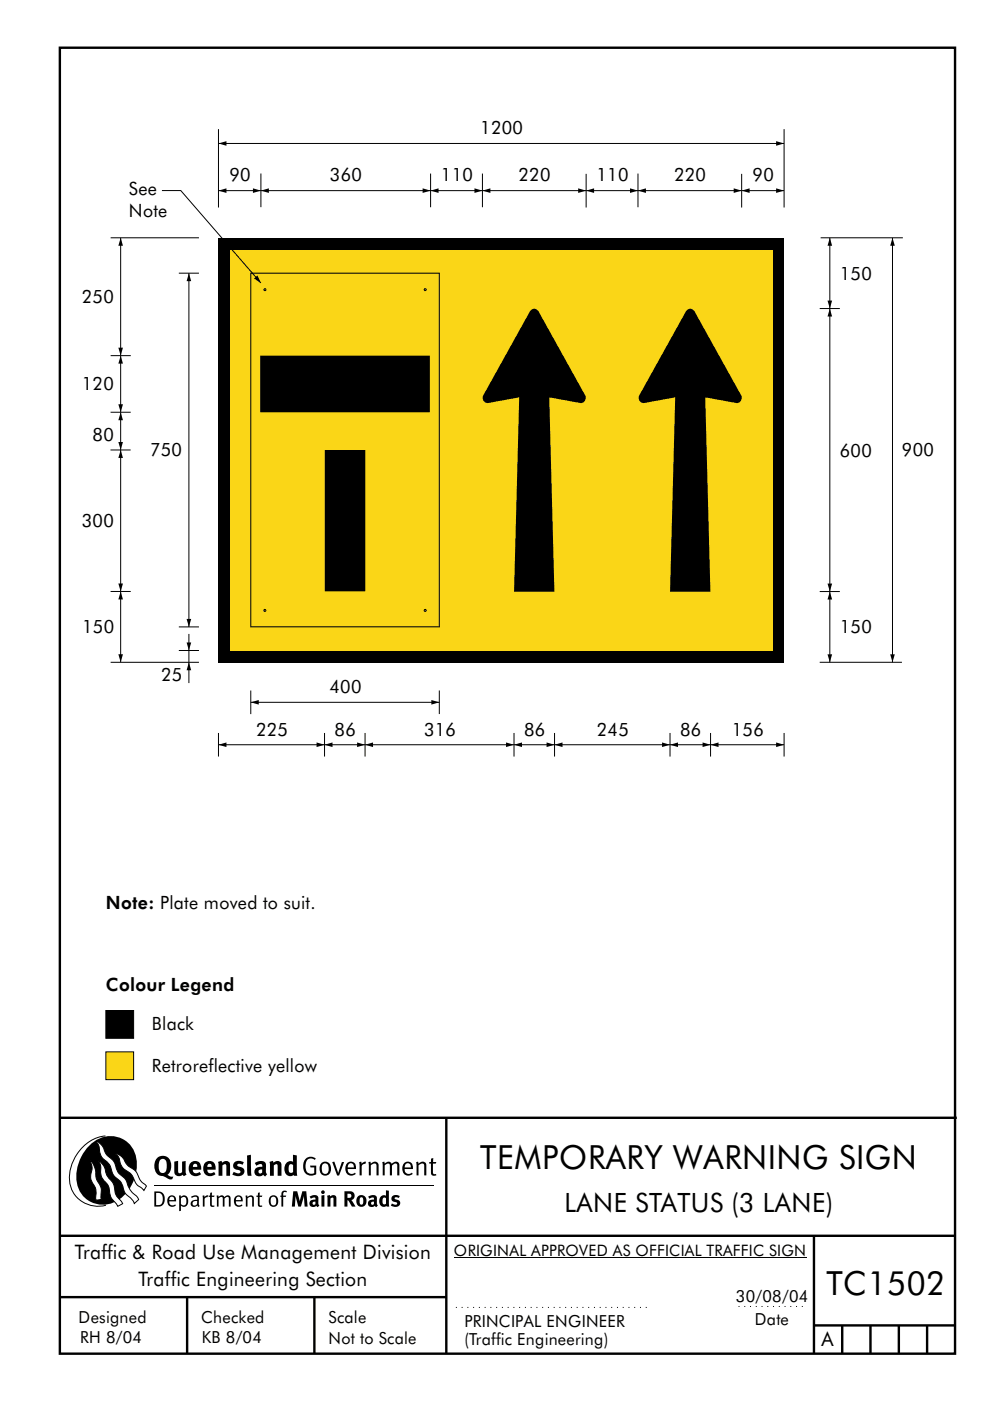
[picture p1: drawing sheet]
<svg xmlns="http://www.w3.org/2000/svg" width="210mm" height="297mm" viewBox="0 0 210 297" stroke-linecap="round" stroke-linejoin="round" font-family="sans-serif">
<g fill="none" stroke="#000" stroke-width=".51">
<path d="M12.7 10.1h189.9v276.9h-189.9zM12.7 237h190.3M94.7 236.9v50.1M12.7 262h190M12.7 275h82M39.7 275v12M66.7 275v12M172.7 262v25M172.7 281h30M178.7 281v6M184.7 281v6M190.7 281v6"/>
<path d="M196.7 281v6"/>
</g>
<path d="M156.7 277h14" fill="none" stroke="#000" stroke-width=".21" stroke-dasharray=".2 1" stroke-linecap="butt"/>
<path d="M22.5 223h5.9v5.9h-5.9z" fill-rule="evenodd" fill="#fad617" stroke="#000" stroke-width=".21"/>
<path d="M22.5 214.2h5.9v5.9h-5.9z" fill-rule="evenodd" fill="#000" stroke="#000" stroke-width=".21"/>
<path d="M96.7 277.2h41.3" fill="none" stroke="#000" stroke-width=".21" stroke-dasharray=".2 1" stroke-linecap="butt"/>
<path d="M22.4 240.8a9 9 0 0 0-7.4 10.9 6.2 6.2 0 0 0 7.5 3.8M32.7 251.4h59.4M96.3 266.7h74.7" fill="none" stroke="#000" stroke-width=".21"/>
<g fill="#000">
<path d="M19.1 242.7a5.7 5.7 0 0 1 6.5-1.4 5.7 5.7 0 0 1 3.4 5.7 8.6 8.6 0 0 1-6.2 8.3 5.7 5.7 0 0 1-6.5-7 9.9 9.9 0 0 1 2.8-5.6z" fill-rule="evenodd"/>
<path d="M37 246.3l.8-.2v2a.46 .46 0 0 0 .2 .6 .46 .46 0 0 0 .6-.2v-2.2l.8-.2v2.4l.2 .5-.6 .4-.2-.3a1.03 1.03 0 0 1-1.2 .2 1.03 1.03 0 0 1-.6-1z" fill-rule="evenodd"/>
<path d="M40.4 246.6a1.64 1.64 0 0 0 0 2.3 1.64 1.64 0 0 0 2.3 .1l-.4-.5a.78 .78 0 0 1-.9 .3 .78 .78 0 0 1-.5-.8h1.8a1.37 1.37 0 0 0-.6-1.6 1.37 1.37 0 0 0-1.7 .2zM41.1 246.9a.48 .48 0 0 1 .6-.1 .48 .48 0 0 1 .2 .6h-1z" fill-rule="evenodd"/>
<path d="M43.5 246.6a1.65 1.65 0 0 0-.2 2 1.65 1.65 0 0 0 1.9 .7l.5-.3-.3-.5a.78 .78 0 0 1-.9 .3 .78 .78 0 0 1-.5-.8h1.8a1.37 1.37 0 0 0-.6-1.6 1.37 1.37 0 0 0-1.7 .2zM44.1 246.9a.48 .48 0 0 1 .6-.1 .48 .48 0 0 1 .2 .6h-.9z" fill-rule="evenodd"/>
<path d="M46.3 246.3l.7-.2 .1 .4a.95 .95 0 0 1 1-.3 .95 .95 0 0 1 .7 .8v2.3h-.8v-2.3l-.3-.2-.5 .3v2.2h-.8z" fill-rule="evenodd"/>
<path d="M49.7 246.5a1.73 1.73 0 0 1 2-.1l-.2 .6-.6-.2a.42 .42 0 0 0-.6 .2l.2 .3a1.23 1.23 0 0 1 1.4 1 1.47 1.47 0 0 1-2.3 .9l-.3-.2 .3-.6 .7 .4a.47 .47 0 0 0 .7-.4 .87 .87 0 0 0-1-.5l-.4-.2-.1-.4z" fill-rule="evenodd"/>
<path d="M52.4 245l.8-.2 .2 4.5h-.8l-.1-.2z" fill-rule="evenodd"/>
<path d="M54.1 246.6l.3 .6 .3-.2a.62 .62 0 0 1 .9 0l.1 .4a1.21 1.21 0 0 0-1.4 .3 1.21 1.21 0 0 0-.1 1.3 1.19 1.19 0 0 0 1.6 .1l.5 .3 .4-.4-.3-.4v-1.4a.96 .96 0 0 0-1.3-1zM55 248l.6-.1v.7a.43 .43 0 0 1-.6 .1 .43 .43 0 0 1 0-.7z" fill-rule="evenodd"/>
<path d="M57.2 246.3l.7-.2 .1 .4a.95 .95 0 0 1 1-.3 .95 .95 0 0 1 .7 .8v2.3h-.8v-2.3l-.2-.2-.6 .3v2.2h-.8z" fill-rule="evenodd"/>
<path d="M62.2 244.8v1.5a1.29 1.29 0 0 0-1.4 .2 1.29 1.29 0 0 0-.5 1.3 1.24 1.24 0 0 0 .6 1.4 1.24 1.24 0 0 0 1.4-.1l.1 .2h.7l-.1-4.3zM61.5 246.9l.4-.1 .3 .2v1.5l-.3 .1a.48 .48 0 0 1-.6-.4 1.52 1.52 0 0 1 .2-1.3z" fill-rule="evenodd"/>
<path d="M64.9 245.6a1.61 1.61 0 0 1 2.1 0l-.2 .3a1.17 1.17 0 0 0-1.4-.2 1.17 1.17 0 0 0-.6 1.3 1.42 1.42 0 0 0 1.2 1.9l.7-.2v-1.2h-.8l-.1-.4h1.3v1.9a1.82 1.82 0 0 1-2.2-.1 1.82 1.82 0 0 1-.6-2.1l.2-.7z" fill-rule="evenodd"/>
<path d="M68.2 246.5a1.77 1.77 0 0 0 .4 2.7 1.39 1.39 0 0 0 1.4-.5 1.39 1.39 0 0 0 .2-1.5 1.19 1.19 0 0 0-2-.7zM68.5 246.8a.83 .83 0 0 1 1 .1 .83 .83 0 0 1 .2 1 .75 .75 0 0 1-.6 1 .75 .75 0 0 1-.8-.8v-.9z" fill-rule="evenodd"/>
<path d="M70.5 246.4l.4-.1 .8 2.4 .8-2.3h.5l-1.1 2.8h-.4z" fill-rule="evenodd"/>
<path d="M73.6 246.7a1.74 1.74 0 0 0 .5 2.5h.9l.5-.3-.2-.3a.89 .89 0 0 1-1.1 .2 .89 .89 0 0 1-.4-.9h1.7a1.15 1.15 0 0 0-.4-1.4 1.15 1.15 0 0 0-1.5 .2zM74 246.9a.67 .67 0 0 1 .8-.2 .67 .67 0 0 1 .3 .8h-1.3z" fill-rule="evenodd"/>
<path d="M76.2 246.4l.4-.1 .1 .4 .5-.4h.5l-.2 .5a.61 .61 0 0 0-.8 .6v1.8h-.4z" fill-rule="evenodd"/>
<path d="M78.1 246.4l.5-.1 .1 .4a.89 .89 0 0 1 .9-.4 .89 .89 0 0 1 .7 .7v2.2h-.4v-2.2l-.1-.2-.3-.1-.8 .4v2.1h-.4z" fill-rule="evenodd"/>
<path d="M81.1 246.4l.4-.1 .1 .4a.83 .83 0 0 1 .8-.4 .83 .83 0 0 1 .7 .5 .86 .86 0 0 1 .9-.5 .86 .86 0 0 1 .7 .7v2.2h-.4l-.1-2.3a.5 .5 0 0 0-.8 0l-.2 .2v2.1h-.5v-2.2l-.4-.3-.7 .4v2.1h-.4z" fill-rule="evenodd"/>
<path d="M85.7 246.7a1.74 1.74 0 0 0 .5 2.5h.9l.5-.3-.2-.3a.89 .89 0 0 1-1.1 .2 .89 .89 0 0 1-.4-.9h1.7a1.15 1.15 0 0 0-.5-1.4 1.15 1.15 0 0 0-1.4 .2zM86 246.9a.67 .67 0 0 1 .9-.2 .67 .67 0 0 1 .3 .8h-1.3z" fill-rule="evenodd"/>
<path d="M88.3 246.4l.4-.1 .1 .4a.89 .89 0 0 1 .9-.4 .89 .89 0 0 1 .8 .7v2.2h-.5v-2.2l-.1-.2-.3-.1-.8 .4v2.1h-.4z" fill-rule="evenodd"/>
<path d="M91.5 245.6l.4-.1v.9h.7l-.2 .3h-.5v2.1l.1 .1h.5l.1 .3a.71 .71 0 0 1-1.2-.6v-1.9h-.3v-.3h.3z" fill-rule="evenodd"/>
</g>
<path d="M24.5 244.5a3.1 3.1 0 0 1 2.3 2.2l.7 .7a3.2 3.2 0 0 1 2 2.4l.4 .6 1.2 1.1-.6 .9-.2-.3a3.5 3.5 0 0 1-1.9-2.1 3.8 3.8 0 0 0-2.1-2.1 3.5 3.5 0 0 1-1-2.3zM20.4 241.9a3.4 3.4 0 0 1 1.9 2.5l.7 .8a3.3 3.3 0 0 1 1.7 2.6 4.4 4.4 0 0 0 1.7 2l.3 .3a6.1 6.1 0 0 0 2.5 3.7l.2 .5-.9 .9a6.1 6.1 0 0 0-1.9-2.2l-.4-.8a3.6 3.6 0 0 0-1.9-2.8l-.6-1a3.6 3.6 0 0 0-1.9-2.8 3.7 3.7 0 0 1-.8-2.4zM21 246.1a3.4 3.4 0 0 1 1.5 2.8l.6 .9a3.8 3.8 0 0 1 1.4 3.1l.3 .7 1.2 1.6-1 .6-.5-.8a3.2 3.2 0 0 1-1.3-2.8 4.3 4.3 0 0 0-1.4-2.2 4.7 4.7 0 0 1-.5-2.9zM19.2 246.1a5.1 5.1 0 0 1 1.2 3.7l.3 .7a3.1 3.1 0 0 1 .7 3l.1 .8-1.1 .2-.1-.8a3.5 3.5 0 0 0-.9-3.2 3.6 3.6 0 0 1 .1-2.6z" fill-rule="evenodd" fill="#fff" stroke="#000" stroke-width=".21"/>
<g fill="#000">
<path d="M46.4 50.4h120v90h-120z"/>
<path d="M46.4 30.4l1.6-.5v1l-1.6-.5 1.6-.5z" fill-rule="evenodd"/>
<path d="M46.4 40.4l1.6-.5v1l-1.6-.5 1.6-.5z" fill-rule="evenodd"/>
<path d="M53.7 39.9l1.7 .5-1.7 .5v-1l1.7 .5z" fill-rule="evenodd"/>
<path d="M55.4 40.4l1.6-.5v1l-1.6-.5 1.6-.5z" fill-rule="evenodd"/>
<path d="M89.7 39.9l1.7 .5-1.7 .5v-1l1.7 .5z" fill-rule="evenodd"/>
<path d="M91.4 40.4l1.6-.5v1l-1.6-.5 1.6-.5z" fill-rule="evenodd"/>
<path d="M100.7 39.9l1.7 .5-1.7 .5v-1l1.7 .5z" fill-rule="evenodd"/>
<path d="M102.4 40.4l1.6-.5v1l-1.6-.5 1.6-.5z" fill-rule="evenodd"/>
<path d="M122.7 39.9l1.7 .5-1.7 .5v-1l1.7 .5z" fill-rule="evenodd"/>
<path d="M164.7 29.9l1.7 .5-1.7 .5v-1l1.7 .5z" fill-rule="evenodd"/>
<path d="M33.1 252.9v2.6a1.12 1.12 0 0 0 1.2-.3 1.12 1.12 0 0 0 .2-1.2l-.1-.5-.3-.4zM32.7 252.6h1.1a1.67 1.67 0 0 1 1.2 1.7 1.67 1.67 0 0 1-1.3 1.5h-1zM36.1 253.9l-.2 .5h1.1a.55 .55 0 0 0-.3-.6 .55 .55 0 0 0-.6 .1zM35.8 253.8a.95 .95 0 0 1 1.2-.2 .95 .95 0 0 1 .4 1.1h-1.5a.72 .72 0 0 0 .4 .8 .72 .72 0 0 0 .9-.2l.1 .3a1.15 1.15 0 0 1-1.5 0 1.15 1.15 0 0 1-.2-1.5zM38.4 254.1v1.2a.7 .7 0 0 0 .9 .1 .7 .7 0 0 0 .2-.9 .61 .61 0 0 0-.4-.7 .61 .61 0 0 0-.7 .3zM38 253.5l.3-.1 .1 .4a.95 .95 0 0 1 1.2-.2 .95 .95 0 0 1 .3 1.2 .92 .92 0 0 1-.5 1 .92 .92 0 0 1-1-.2v1.1l-.4 .1zM40.9 254.8a.5 .5 0 0 0 .2 .8 .5 .5 0 0 0 .7-.4v-.6zM40.5 253.7a1 1 0 0 1 1.7 .3v1.4l.2 .2-.2 .3-.3-.3a.78 .78 0 0 1-1.4-.1 .78 .78 0 0 1 .8-1.1h.5a.58 .58 0 0 0-.3-.7 .58 .58 0 0 0-.7 .3zM43 253.5l.3-.1 .1 .4 .3-.3 .5-.1-.2 .4a.52 .52 0 0 0-.6 .6v1.4h-.4zM44.6 252.9l.4-.1-.1 .7h.6l-.1 .3h-.5v1.5a.35 .35 0 0 0 .6 .3v.2a.57 .57 0 0 1-.6 .1 .57 .57 0 0 1-.3-.5v-1.6h-.3v-.3h.3zM45.9 253.5l.4-.1 .1 .4 .2-.2a.64 .64 0 0 1 1 .2 .7 .7 0 0 1 .8-.4 .7 .7 0 0 1 .5 .7v1.7h-.3v-1.7l-.3-.3-.7 .3v1.7h-.3v-1.6a.38 .38 0 0 0-.3-.5 .38 .38 0 0 0-.5 .2l-.1 .2v1.7h-.4zM50.2 253.9l-.2 .5h1.1a.55 .55 0 0 0-.2-.6 .55 .55 0 0 0-.7 .1zM49.9 253.8a.95 .95 0 0 1 1.2-.2 .95 .95 0 0 1 .4 1.1h-1.5a.72 .72 0 0 0 .4 .8 .72 .72 0 0 0 .9-.2l.1 .3a1.15 1.15 0 0 1-1.5 0 1.15 1.15 0 0 1-.2-1.5zM52.1 253.5l.3-.1 .1 .4a.72 .72 0 0 1 .8-.4 .72 .72 0 0 1 .6 .7v1.7h-.4v-1.6a.45 .45 0 0 0-.3-.5 .45 .45 0 0 0-.5 .3l-.2 .1v1.7h-.3zM54.7 252.9l.4-.1v.7h.6l-.1 .3h-.5v1.5a.35 .35 0 0 0 .5 .3v.2a.57 .57 0 0 1-.6 .1 .57 .57 0 0 1-.3-.5v-1.6h-.3v-.3h.3zM57.6 253.9l-.2 .7a.65 .65 0 0 0 .3 .8 .65 .65 0 0 0 .8-.2l.1-.1a.93 .93 0 0 0-.7-1.4zM57.3 253.7a1.12 1.12 0 0 1 1.4 .1 1.12 1.12 0 0 1 .3 1.4 1.01 1.01 0 0 1-1.3 .6 1.01 1.01 0 0 1-.7-1.2zM59.9 252.6l.5-.2 .5 .2-.1 .2-.4-.1-.3 .2v.6h.6l-.1 .3h-.5v2h-.4v-2h-.2v-.3h.2zM62.2 252.6l-.3 3.2h.7l.1-2.3 .6 2.3h.6l.6-2.3 .1 2.3h.7l-.3-3.2h-.9l-.5 2.1-.5-2.1zM65.7 253.7l.3 .5a.51 .51 0 0 1 .5-.4 .51 .51 0 0 1 .4 .4v.1a.88 .88 0 0 0-1.1 .4 .88 .88 0 0 0 .2 1.1 .9 .9 0 0 0 1.1-.2l.3 .3 .4-.3-.2-.3v-1.1a.87 .87 0 0 0-.5-.8 .87 .87 0 0 0-1 .1zM66.4 254.8h.5v.5l-.1 .1h-.3l-.2-.1zM68.2 253.5v2.3h.6v-2.4zM68.1 252.8a.4 .4 0 0 0 .8 0 .4 .4 0 0 0-.8 0zM69.4 253.5l.1 2.3h.6v-1.7a.33 .33 0 0 1 .4-.2 .33 .33 0 0 1 .3 .4v1.5h.6v-1.7a.75 .75 0 0 0-.6-.7 .75 .75 0 0 0-.8 .3v-.3zM73.1 252.6v3.2h.6v-1.3l.3 .2 .7 1.1h.7l-.9-1.4a.94 .94 0 0 0 .7-1 .94 .94 0 0 0-.9-.8zM73.7 253.1a.51 .51 0 0 1 .8 .1 .51 .51 0 0 1-.2 .7l-.6 .1zM75.9 253.7a1.19 1.19 0 0 0-.1 1.7 1.19 1.19 0 0 0 1.8 0 1.19 1.19 0 0 0-.1-1.6 1.19 1.19 0 0 0-1.6-.1zM76.5 253.9l.2-.1a.99 .99 0 0 1 0 1.6 1.06 1.06 0 0 1-.2-1.5zM78.1 253.7l.3 .5a.51 .51 0 0 1 .5-.4 .51 .51 0 0 1 .5 .4v.1a.88 .88 0 0 0-1.2 .4 .88 .88 0 0 0 .2 1.1 .9 .9 0 0 0 1.1-.2l.3 .3 .4-.3-.2-.3v-1.1a.87 .87 0 0 0-.5-.8 .87 .87 0 0 0-1 .1zM78.9 254.8h.4v.5l-.1 .1h-.3l-.1-.1zM81.9 252.4v1.1a1.2 1.2 0 0 0-1.4 .6 1.2 1.2 0 0 0 .2 1.4l.5 .4 .8-.2v.1h.6l-.1-3.3zM81.4 253.9l.5 .2-.1 1.2a.46 .46 0 0 1-.5-.1 .46 .46 0 0 1-.1-.5zM83.3 253.6a.79 .79 0 0 0-.1 .9 .79 .79 0 0 0 .9 .4 .33 .33 0 0 1 0 .5 .33 .33 0 0 1-.5 0l-.4-.2-.3 .4a1.15 1.15 0 0 0 1.2 .3 1.15 1.15 0 0 0 .8-1 1.49 1.49 0 0 0-1.2-.8 .4 .4 0 0 1 .3-.3 .4 .4 0 0 1 .4 .1l.2 .1 .2-.4a1.47 1.47 0 0 0-1.5 0z" fill-rule="evenodd"/>
<path d="M33.4 245.5a2.51 2.51 0 0 0 .4 3.7l.8 .1a2.78 2.78 0 0 0 2 .7l.2-.5h-.6l-.7-.4a2.56 2.56 0 0 0 0-3.8 1.83 1.83 0 0 0-2.1 .2zM34 245.9a.87 .87 0 0 1 1 0 .87 .87 0 0 1 .4 .9v.4a1.17 1.17 0 0 1-.9 1.5l-.3-.1a2.38 2.38 0 0 1-.2-2.7z" fill-rule="evenodd"/>
</g>
<path d="M46.4 30.4h120M55.4 36.8v7.1M91.4 36.8v7.1M102.4 36.8v7.1M124.4 36.9v7.1M46.4 40.4h78" fill="none" stroke="#000" stroke-width=".21"/>
<path d="M48.9 52.9h115v85h-115z" fill="#fad617"/>
<g fill="#000">
<path d="M124.4 40.4l1.6-.5v1l-1.6-.5 1.6-.5z" fill-rule="evenodd"/>
<path d="M133.7 39.9l1.7 .5-1.7 .5v-1l1.7 .5z" fill-rule="evenodd"/>
<path d="M135.4 40.4l1.6-.5v1l-1.6-.5 1.6-.5z" fill-rule="evenodd"/>
<path d="M155.7 39.9l1.7 .5-1.7 .5v-1l1.7 .5z" fill-rule="evenodd"/>
<path d="M157.4 40.4l1.6-.5v1l-1.6-.5 1.6-.5z" fill-rule="evenodd"/>
<path d="M164.7 39.9l1.7 .5-1.7 .5v-1l1.7 .5z" fill-rule="evenodd"/>
<path d="M25.6 50.4l.5 1.7h-1l.5-1.7 .5 1.7z" fill-rule="evenodd"/>
<path d="M40.1 57.9l.5 1.7h-1l.5-1.7 .5 1.7z" fill-rule="evenodd"/>
<path d="M53.9 59l.7-.6 .8 1.6-.8-1.6 .8 1.6z" fill-rule="evenodd"/>
<path d="M176.1 50.4l.4 1.7h-.9l.5-1.7 .4 1.7z" fill-rule="evenodd"/>
<path d="M189.4 50.4l.4 1.7h-.9l.5-1.7 .4 1.7z" fill-rule="evenodd"/>
<path d="M25.6 75.4l.5 1.7h-1l.5-1.7 .5 1.7z" fill-rule="evenodd"/>
<path d="M25.1 73.7h1l-.5 1.7 .5-1.7-.5 1.7z" fill-rule="evenodd"/>
<path d="M176.1 65.4l.4 1.7h-.9l.5-1.7 .4 1.7z" fill-rule="evenodd"/>
<path d="M175.6 63.7h.9l-.4 1.7 .4-1.7-.4 1.7z" fill-rule="evenodd"/>
<path d="M25.6 95.4l.5 1.7h-1l.5-1.7 .5 1.7z" fill-rule="evenodd"/>
<path d="M25.1 85.7h1l-.5 1.7 .5-1.7-.5 1.7z" fill-rule="evenodd"/>
<path d="M25.6 87.4l.5 1.7h-1l.5-1.7 .5 1.7z" fill-rule="evenodd"/>
<path d="M25.1 93.7h1l-.5 1.7 .5-1.7-.5 1.7z" fill-rule="evenodd"/>
<path d="M25.6 125.4l.5 1.7h-1l.5-1.7 .5 1.7z" fill-rule="evenodd"/>
<path d="M25.1 138.7h1l-.5 1.7 .5-1.7-.5 1.7z" fill-rule="evenodd"/>
<path d="M25.1 123.7h1l-.5 1.7 .5-1.7-.5 1.7z" fill-rule="evenodd"/>
<path d="M39.6 131.2h1l-.5 1.7 .5-1.7-.5 1.7z" fill-rule="evenodd"/>
<path d="M39.6 136.2h1l-.5 1.7 .5-1.7-.5 1.7z" fill-rule="evenodd"/>
<path d="M68.9 95.4v30h8.6v-30zM55.2 75.4v12h36v-12z" fill-rule="evenodd"/>
<path d="M112.5 65.9a1.03 1.03 0 0 1 1-.4 1.03 1.03 0 0 1 .8 .7l9.8 17.6a1.11 1.11 0 0 1-1 1.6l-6.6-1.2 1.1 41.3h-8.5l1.1-41.3-6.6 1.2a1.11 1.11 0 0 1-1-1.6z" fill-rule="evenodd"/>
<path d="M145.6 65.9a1.03 1.03 0 0 1 1-.4 1.03 1.03 0 0 1 .8 .7l9.8 17.6a1.11 1.11 0 0 1-1 1.6l-6.6-1.2 1.1 41.3h-8.5l1.1-41.3-6.6 1.2a1.11 1.11 0 0 1-1-1.6z" fill-rule="evenodd"/>
<path d="M175.6 123.7h.9l-.4 1.7 .4-1.7-.4 1.7z" fill-rule="evenodd"/>
<path d="M176.1 125.4l.4 1.7h-.9l.5-1.7 .4 1.7z" fill-rule="evenodd"/>
<path d="M175.6 138.7h.9l-.4 1.7 .4-1.7-.4 1.7z" fill-rule="evenodd"/>
<path d="M188.9 138.7h.9l-.4 1.7 .4-1.7-.4 1.7z" fill-rule="evenodd"/>
<path d="M40.1 140.4l.5 1.7h-1z" fill-rule="evenodd"/>
<path d="M46.4 157.9l1.6-.5v1l-1.6-.5 1.6-.5z" fill-rule="evenodd"/>
<path d="M53.2 148.9l1.7-.5v1l-1.7-.5 1.7-.5z" fill-rule="evenodd"/>
<path d="M67.2 157.4l1.7 .5-1.7 .5v-1l1.7 .5z" fill-rule="evenodd"/>
<path d="M68.9 157.9l1.6-.5v1l-1.6-.5 1.6-.5z" fill-rule="evenodd"/>
<path d="M75.8 157.4l1.7 .5-1.7 .5v-1l1.7 .5z" fill-rule="evenodd"/>
<path d="M77.5 157.9l1.6-.5v1l-1.6-.5 1.6-.5z" fill-rule="evenodd"/>
<path d="M91.5 148.4l1.7 .5-1.7 .5v-1l1.7 .5z" fill-rule="evenodd"/>
<path d="M107.4 157.4l1.7 .5-1.7 .5v-1l1.7 .5z" fill-rule="evenodd"/>
<path d="M109.1 157.9l1.6-.5v1l-1.6-.5 1.6-.5z" fill-rule="evenodd"/>
<path d="M116 157.4l1.7 .5-1.7 .5v-1l1.7 .5z" fill-rule="evenodd"/>
<path d="M117.7 157.9l1.6-.5v1l-1.6-.5 1.6-.5z" fill-rule="evenodd"/>
<path d="M140.5 157.4l1.7 .5-1.7 .5v-1l1.7 .5z" fill-rule="evenodd"/>
<path d="M142.2 157.9l1.6-.5v1l-1.6-.5 1.6-.5z" fill-rule="evenodd"/>
<path d="M149.1 157.4l1.7 .5-1.7 .5v-1l1.7 .5z" fill-rule="evenodd"/>
<path d="M150.8 157.9l1.6-.5v1l-1.6-.5 1.6-.5z" fill-rule="evenodd"/>
<path d="M164.7 157.4l1.7 .5-1.7 .5v-1l1.7 .5z" fill-rule="evenodd"/>
</g>
<g fill="none" stroke="#000" stroke-width=".21">
<path d="M46.4 27.4v16.6M135.4 36.8v7.1M157.4 36.9v7.1M166.4 27.4v16.6M23.5 50.4h18.7M25.6 50.4v90M34.4 40.4h4l17 19.6M37.9 57.9h4.3M40.1 57.9v75M53.2 57.9h40v75h-40zM124.4 40.4h42M174.1 50.4h17.5"/>
<path d="M176.1 50.4v90M189.4 50.4v90M23.5 75.4h4.2M173.9 65.4h4.3M23.4 95.4h4.3M23.5 87.4h4.2M23.5 125.4h4.2M37.9 132.9h4.3M37.9 137.9h4.3M40.1 134.4v10.4M173.9 125.4h4.3M23.5 140.4h18.7"/>
<path d="M46.4 155.4v5M46.4 157.9h120M53.2 148.9h40M53.2 146.4v5M68.9 155.4v5M77.5 155.4v5M93.2 146.4v5M109.1 155.4v5M117.7 155.4v5M142.2 155.4v5M150.8 155.4v5M166.4 155.4v5"/>
<path d="M173.9 140.4h17.5"/>
<circle cx="56.2" cy="61.4" r=".21"/>
<circle cx="90.2" cy="61.4" r=".21"/>
<circle cx="56.2" cy="129.4" r=".21"/>
<circle cx="90.2" cy="129.4" r=".21"/>
</g>
<g font-size="7.1">
<text x="101.9" y="247.8">TEMPORARY WARNING SIGN</text>
<text x="175.3" y="274.5">TC1502</text>
</g>
<text font-size="5.6" x="119.8" y="257">LANE STATUS (3 LANE)</text>
<g font-size="4.2">
<text x="15.9" y="267">Traffic &amp; Road Use Management Division</text>
<text x="29.4" y="272.6">Traffic Engineering Section</text>
<text x="174.3" y="285.4">A</text>
</g>
<g font-size="3.9">
<text x="101.9" y="28.5">1200</text>
<text x="27.4" y="41.4">See</text>
<text x="48.7" y="38.5">90</text>
<text x="70" y="38.5">360</text>
<text x="93.5" y="38.5">110</text>
<text x="110" y="38.5">220</text>
<text x="126.5" y="38.5">110</text>
<text x="143" y="38.5">220</text>
<text x="159.7" y="38.5">90</text>
<text x="27.4" y="46.1">Note</text>
<text x="178.2" y="59.3">150</text>
<text x="17.4" y="64.3">250</text>
<text x="17.4" y="82.8">120</text>
<text x="19.6" y="93.5">80</text>
<text x="31.8" y="96.8">750</text>
<text x="178.2" y="96.8">600</text>
<text x="191.4" y="96.7">900</text>
<text x="17.4" y="111.8">300</text>
<text x="17.4" y="134.3">150</text>
<text x="178.2" y="134.3">150</text>
<text x="34.2" y="144.4">25</text>
<text x="69.9" y="146.9">400</text>
<text x="54.3" y="155.9">225</text>
<text x="71" y="155.9">86</text>
<text x="90" y="155.9">316</text>
<text x="111.2" y="155.9">86</text>
<text x="126.6" y="155.9">245</text>
<text x="144.3" y="155.9">86</text>
<text x="155.3" y="155.9">156</text>
<text x="22.5" y="192.6">Note: Plate moved to suit.</text>
<text x="22.5" y="210.1">Colour Legend</text>
<text x="32.2" y="218.4">Black</text>
<text x="32.2" y="227.2">Retroreflective yellow</text>
</g>
<g font-size="3.5">
<text x="16.7" y="280.5">Designed</text>
<text x="42.7" y="280.5">Checked</text>
<text x="69.7" y="280.5">Scale</text>
<text x="98.5" y="281.4">PRINCIPAL ENGINEER</text>
<text x="156.1" y="276.1">30/08/04</text>
<text x="160.1" y="281">Date</text>
<text x="17" y="284.8">RH 8/04</text>
<text x="42.8" y="284.8">KB 8/04</text>
<text x="69.7" y="285">Not to Scale</text>
<text x="98.5" y="285.1">(Traffic Engineering)</text>
</g>
<text font-size="3.4" x="96.3" y="266.3">ORIGINAL APPROVED AS OFFICIAL TRAFFIC SIGN</text>
</svg>
